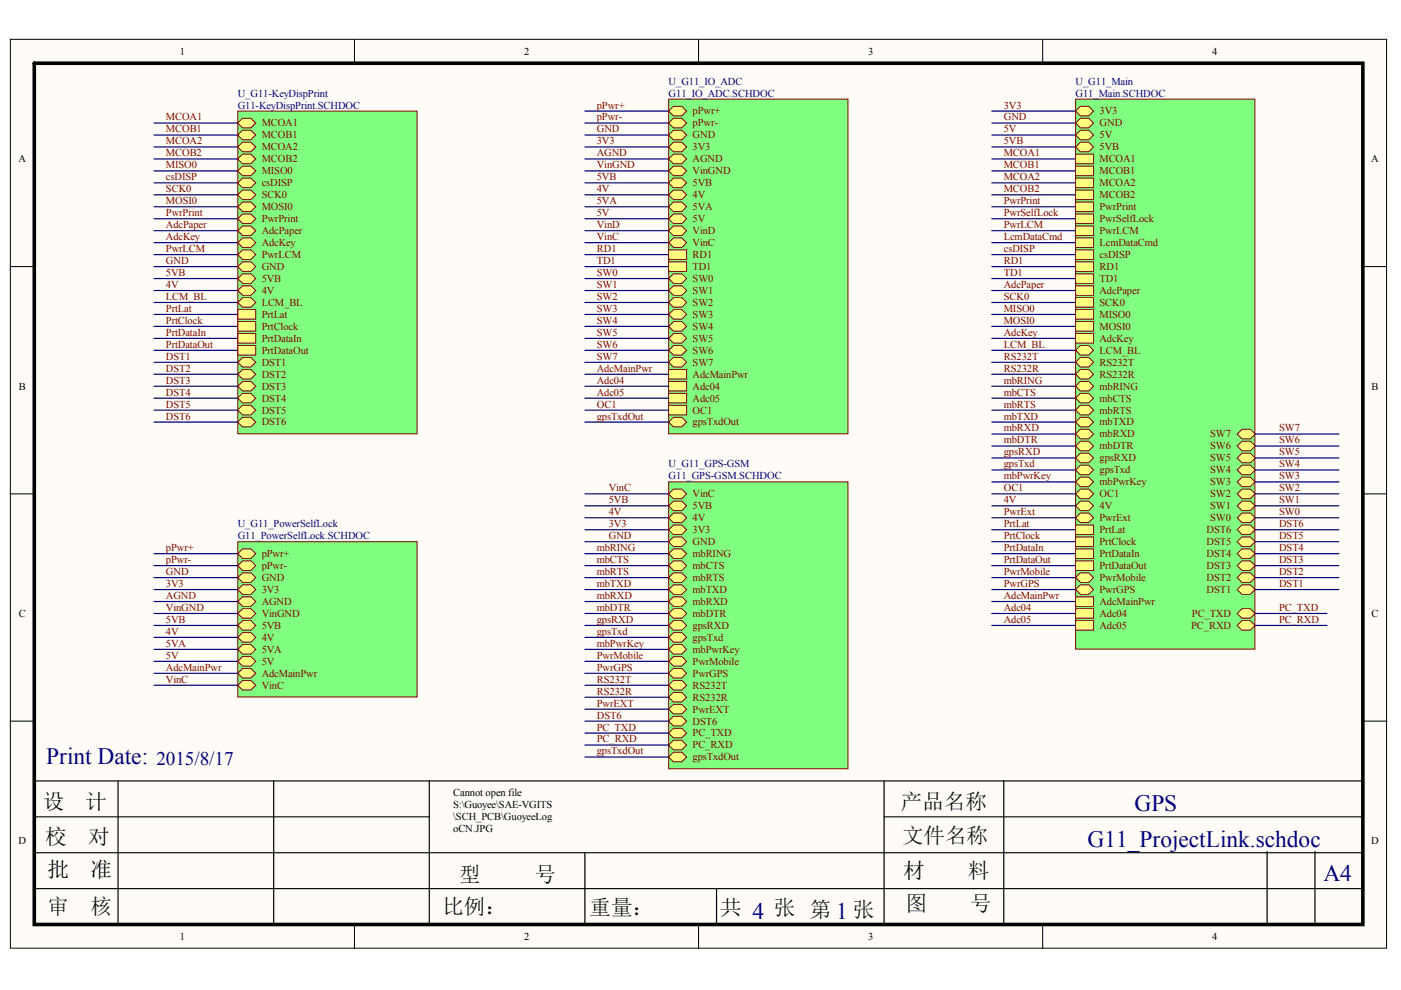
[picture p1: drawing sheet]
<svg xmlns="http://www.w3.org/2000/svg" width="297mm" height="210mm" viewBox="0 0 297 210" stroke-linecap="round" stroke-linejoin="round" font-family="sans-serif">
<g fill="#fffcf8" stroke="#000" stroke-width=".21">
<path d="M2.2 8.3h291.8v192.7h-291.8z"/>
<path d="M7.3 13.4h281.6v182.6h-281.6z"/>
</g>
<path d="M75.2 8.3v5.1M148.1 8.3v5.1M221.1 8.3v5.1M2.2 56.5h5.1M289 56.5h5M2.2 104.7h5.1M289 104.7h5M2.2 152.9h5.1M289 152.9h5M75.2 196v5.1M148.1 196v5.1M221.1 196v5.1" fill="none" stroke="#000" stroke-width=".21"/>
<path d="M7.3 165.6h281.7M7.5 173.2h83.5M25 165.6v30.2M7.3 188.4h281.7M7.3 180.8h281.7" fill="none" stroke="#080d02" stroke-width=".25"/>
<path d="M7.3 13.4h281.7v182.6h-281.7z" fill="none" stroke="#000" stroke-width=".76"/>
<path d="M58 165.6v30.4M91 165.6v30.4M187.4 173.2h101.6M187.4 165.6v30.4M212.8 165.6v30.4M124 180.8v15.2M151.9 188.4v7.6M268.7 180.5v15.3M278.8 180.5v15.3" fill="none" stroke="#000" stroke-width=".25"/>
<path d="M50.4 114.9h38v32.9h-38z" fill="#80ff80" stroke="#800000" stroke-width=".21"/>
<g fill="#ffff80" stroke="#800000" stroke-width=".21">
<path d="M50.4 117.4l1-1h1.8l1 1-1 1h-1.8z" fill-rule="evenodd"/>
<path d="M50.4 119.9l1-1h1.8l1 1-1 1h-1.8z" fill-rule="evenodd"/>
<path d="M50.4 122.5l1-1.1h1.8l1 1.1-1 1h-1.8z" fill-rule="evenodd"/>
<path d="M50.4 125l1-1h1.8l1 1-1 1h-1.8z" fill-rule="evenodd"/>
<path d="M50.4 127.5l1-1h1.8l1 1-1 1.1h-1.8z" fill-rule="evenodd"/>
<path d="M50.4 130.1l1-1h1.8l1 1-1 1h-1.8z" fill-rule="evenodd"/>
<path d="M50.4 132.6l1-1h1.8l1 1-1 1h-1.8z" fill-rule="evenodd"/>
<path d="M50.4 135.1l1-1h1.8l1 1-1 1.1h-1.8z" fill-rule="evenodd"/>
<path d="M50.4 137.7l1-1h1.8l1 1-1 1h-1.8z" fill-rule="evenodd"/>
<path d="M50.4 140.2l1-1h1.8l1 1-1 1h-1.8z" fill-rule="evenodd"/>
<path d="M50.4 142.8l1-1.1h1.8l1 1.1-1 1h-1.8z" fill-rule="evenodd"/>
<path d="M50.4 145.3l1-1h1.8l1 1-1 1h-1.8z" fill-rule="evenodd"/>
</g>
<g fill="none" stroke="#000080" stroke-width=".25">
<path d="M32.6 26.1h17.8M32.6 28.6h17.8M32.6 31.2h17.8M32.6 33.7h17.8M32.6 36.2h17.8M32.6 38.8h17.8M124 26.1h17.8M124 28.6h17.8M124 31.2h17.8M124 33.7h17.8M124 36.2h17.8M124 38.8h17.8"/>
<path d="M124 23.6h17.8M210.3 26.1h17.7M210.3 28.6h17.7M210.3 31.2h17.7M210.3 33.7h17.7M210.3 36.2h17.7M210.3 38.8h17.7M210.3 23.6h17.7M32.6 41.3h17.8M32.6 43.8h17.8M32.6 46.4h17.8M32.6 48.9h17.8"/>
<path d="M32.6 51.5h17.8M32.6 54h17.8M32.6 56.5h17.8M32.6 59.1h17.8M124 41.3h17.8M124 43.8h17.8M124 46.4h17.8M124 48.9h17.8M124 51.5h17.8M124 54h17.8M124 56.5h17.8M210.3 41.3h17.7"/>
<path d="M210.3 43.8h17.7M210.3 46.4h17.7M210.3 48.9h17.7M210.3 51.5h17.7M210.3 54h17.7M210.3 56.5h17.7M210.3 59.1h17.7M32.6 61.6h17.8M32.6 64.1h17.8M32.6 66.7h17.8M32.6 69.2h17.8M32.6 71.7h17.8"/>
<path d="M32.6 74.3h17.8M210.3 61.6h17.7M210.3 64.1h17.7M210.3 66.7h17.7M210.3 69.2h17.7M210.3 71.7h17.7M210.3 74.3h17.7M210.3 76.8h17.7M210.3 79.3h17.7M210.3 81.9h17.7M210.3 84.4h17.7M210.3 87h17.7"/>
<path d="M210.3 89.5h17.7M210.3 92h17.7M210.3 94.6h17.7M210.3 97.1h17.7M210.3 99.6h17.7M32.6 117.4h17.8M32.6 119.9h17.8M124 117.4h17.8M124 119.9h17.8M124 104.7h17.8M124 107.2h17.8M124 109.8h17.8"/>
<path d="M124 112.3h17.8M124 114.9h17.8M210.3 117.4h17.7M210.3 119.9h17.7M210.3 112.3h17.7M210.3 114.9h17.7M210.3 102.2h17.7M32.6 122.5h17.8M32.6 125h17.8M32.6 127.5h17.8M32.6 130.1h17.8M32.6 132.6h17.8"/>
<path d="M32.6 135.1h17.8M32.6 137.7h17.8M124 122.5h17.8M124 125h17.8M124 127.5h17.8M124 130.1h17.8M124 132.6h17.8M124 135.1h17.8M124 137.7h17.8M210.3 122.5h17.7M210.3 125h17.7M210.3 127.5h17.7"/>
<path d="M210.3 130.1h17.7M32.6 140.2h17.8M32.6 142.8h17.8M32.6 145.3h17.8"/>
</g>
<path d="M228 21h38.1v116.6h-38.1z" fill="#80ff80" stroke="#800000" stroke-width=".21"/>
<g fill="#ffff80" stroke="#800000" stroke-width=".21">
<path d="M228 23.6l1.1-1.1h1.7l1.1 1.1-1.1 1h-1.7z" fill-rule="evenodd"/>
<path d="M228 26.1l1.1-1h1.7l1.1 1-1.1 1h-1.7z" fill-rule="evenodd"/>
<path d="M228 28.6l1.1-1h1.7l1.1 1-1.1 1h-1.7z" fill-rule="evenodd"/>
<path d="M228 31.2l1.1-1.1h1.7l1.1 1.1-1.1 1h-1.7z" fill-rule="evenodd"/>
<path d="M228 32.7h3.9v2h-3.9z" fill-rule="evenodd"/>
<path d="M228 35.2h3.9v2h-3.9z" fill-rule="evenodd"/>
<path d="M228 37.8h3.9v2h-3.9z" fill-rule="evenodd"/>
<path d="M228 40.3h3.9v2h-3.9z" fill-rule="evenodd"/>
<path d="M228 42.8h3.9v2.1h-3.9z" fill-rule="evenodd"/>
<path d="M228 45.4h3.9v2h-3.9z" fill-rule="evenodd"/>
<path d="M228 47.9h3.9v2h-3.9z" fill-rule="evenodd"/>
<path d="M228 50.4h3.9v2.1h-3.9z" fill-rule="evenodd"/>
<path d="M228 53h3.9v2h-3.9z" fill-rule="evenodd"/>
<path d="M228 55.5h3.9v2h-3.9z" fill-rule="evenodd"/>
<path d="M228 58h3.9v2.1h-3.9z" fill-rule="evenodd"/>
<path d="M228 60.6h3.9v2h-3.9z" fill-rule="evenodd"/>
<path d="M228 63.1h3.9v2h-3.9z" fill-rule="evenodd"/>
<path d="M228 65.7h3.9v2h-3.9z" fill-rule="evenodd"/>
<path d="M228 68.2h3.9v2h-3.9z" fill-rule="evenodd"/>
<path d="M228 70.7h3.9v2.1h-3.9z" fill-rule="evenodd"/>
<path d="M228 74.3l1.1-1h1.7l1.1 1-1.1 1h-1.7z" fill-rule="evenodd"/>
<path d="M228 76.8l1.1-1h1.7l1.1 1-1.1 1h-1.7z" fill-rule="evenodd"/>
<path d="M228 79.3l1.1-1h1.7l1.1 1-1.1 1.1h-1.7z" fill-rule="evenodd"/>
<path d="M228 81.9l1.1-1h1.7l1.1 1-1.1 1h-1.7z" fill-rule="evenodd"/>
<path d="M228 84.4l1.1-1h1.7l1.1 1-1.1 1h-1.7z" fill-rule="evenodd"/>
<path d="M228 87l1.1-1.1h1.7l1.1 1.1-1.1 1h-1.7z" fill-rule="evenodd"/>
<path d="M228 89.5l1.1-1h1.7l1.1 1-1.1 1h-1.7z" fill-rule="evenodd"/>
<path d="M228 92l1.1-1h1.7l1.1 1-1.1 1h-1.7z" fill-rule="evenodd"/>
<path d="M228 94.6l1.1-1h1.7l1.1 1-1.1 1h-1.7z" fill-rule="evenodd"/>
<path d="M228 97.1l1.1-1h1.7l1.1 1-1.1 1h-1.7z" fill-rule="evenodd"/>
<path d="M228 99.6l1.1-1h1.7l1.1 1-1.1 1.1h-1.7z" fill-rule="evenodd"/>
<path d="M228 102.2l1.1-1h1.7l1.1 1-1.1 1h-1.7z" fill-rule="evenodd"/>
<path d="M228 104.7l1.1-1h1.7l1.1 1-1.1 1h-1.7z" fill-rule="evenodd"/>
<path d="M228 107.2l1.1-1h1.7l1.1 1-1.1 1.1h-1.7z" fill-rule="evenodd"/>
<path d="M228 109.8l1.1-1h1.7l1.1 1-1.1 1h-1.7z" fill-rule="evenodd"/>
<path d="M228 111.3h3.9v2h-3.9z" fill-rule="evenodd"/>
<path d="M228 113.8h3.9v2.1h-3.9z" fill-rule="evenodd"/>
<path d="M228 116.4h3.9v2h-3.9z" fill-rule="evenodd"/>
<path d="M228 118.9h3.9v2h-3.9z" fill-rule="evenodd"/>
<path d="M228 122.5l1.1-1.1h1.7l1.1 1.1-1.1 1h-1.7z" fill-rule="evenodd"/>
<path d="M228 125l1.1-1h1.7l1.1 1-1.1 1h-1.7z" fill-rule="evenodd"/>
<path d="M262.3 125l1-1h1.8l1 1-1 1h-1.8z" fill-rule="evenodd"/>
<path d="M262.3 122.5l1-1.1h1.8l1 1.1-1 1h-1.8z" fill-rule="evenodd"/>
<path d="M262.3 119.9l1-1h1.8l1 1-1 1h-1.8z" fill-rule="evenodd"/>
<path d="M262.3 117.4l1-1h1.8l1 1-1 1h-1.8z" fill-rule="evenodd"/>
<path d="M262.3 114.9l1-1.1h1.8l1 1.1-1 1h-1.8z" fill-rule="evenodd"/>
<path d="M262.3 112.3l1-1h1.8l1 1-1 1h-1.8z" fill-rule="evenodd"/>
<path d="M262.3 109.8l1-1h1.8l1 1-1 1h-1.8z" fill-rule="evenodd"/>
<path d="M262.3 107.2l1-1h1.8l1 1-1 1.1h-1.8z" fill-rule="evenodd"/>
<path d="M262.3 104.7l1-1h1.8l1 1-1 1h-1.8z" fill-rule="evenodd"/>
<path d="M262.3 102.2l1-1h1.8l1 1-1 1h-1.8z" fill-rule="evenodd"/>
<path d="M262.3 99.6l1-1h1.8l1 1-1 1.1h-1.8z" fill-rule="evenodd"/>
<path d="M262.3 97.1l1-1h1.8l1 1-1 1h-1.8z" fill-rule="evenodd"/>
<path d="M262.3 94.6l1-1h1.8l1 1-1 1h-1.8z" fill-rule="evenodd"/>
<path d="M262.3 92l1-1h1.8l1 1-1 1h-1.8z" fill-rule="evenodd"/>
<path d="M228 126.5h3.9v2.1h-3.9z" fill-rule="evenodd"/>
<path d="M228 129.1h3.9v2h-3.9z" fill-rule="evenodd"/>
<path d="M228 131.6h3.9v2h-3.9z" fill-rule="evenodd"/>
<path d="M262.3 130.1l1-1h1.8l1 1-1 1h-1.8z" fill-rule="evenodd"/>
<path d="M262.3 132.6l1-1h1.8l1 1-1 1h-1.8z" fill-rule="evenodd"/>
</g>
<g fill="none" stroke="#000080" stroke-width=".25">
<path d="M266.1 99.6h17.8M266.1 97.1h17.8M266.1 92h17.8M266.1 94.6h17.8M266.1 119.9h17.8M266.1 114.9h17.8M266.1 112.3h17.8M266.1 117.4h17.8M266.1 107.2h17.8M266.1 104.7h17.8M266.1 109.8h17.8M266.1 102.2h17.8"/>
<path d="M210.3 132.6h17.7M266.1 122.5h17.8M266.1 125h17.8"/>
</g>
<path d="M141.8 21h38v71h-38z" fill="#80ff80" stroke="#800000" stroke-width=".21"/>
<g fill="#ffff80" stroke="#800000" stroke-width=".21">
<path d="M141.8 23.6l1-1.1h1.8l1 1.1-1 1h-1.8z" fill-rule="evenodd"/>
<path d="M141.8 26.1l1-1h1.8l1 1-1 1h-1.8z" fill-rule="evenodd"/>
<path d="M141.8 28.6l1-1h1.8l1 1-1 1h-1.8z" fill-rule="evenodd"/>
<path d="M141.8 31.2l1-1.1h1.8l1 1.1-1 1h-1.8z" fill-rule="evenodd"/>
<path d="M141.8 33.7l1-1h1.8l1 1-1 1h-1.8z" fill-rule="evenodd"/>
<path d="M141.8 36.2l1-1h1.8l1 1-1 1h-1.8z" fill-rule="evenodd"/>
<path d="M141.8 38.8l1-1h1.8l1 1-1 1h-1.8z" fill-rule="evenodd"/>
<path d="M141.8 41.3l1-1h1.8l1 1-1 1h-1.8z" fill-rule="evenodd"/>
<path d="M141.8 43.8l1-1h1.8l1 1-1 1.1h-1.8z" fill-rule="evenodd"/>
<path d="M141.8 46.4l1-1h1.8l1 1-1 1h-1.8z" fill-rule="evenodd"/>
<path d="M141.8 48.9l1-1h1.8l1 1-1 1h-1.8z" fill-rule="evenodd"/>
<path d="M141.8 51.5l1-1.1h1.8l1 1.1-1 1h-1.8z" fill-rule="evenodd"/>
<path d="M141.8 53h3.8v2h-3.8z" fill-rule="evenodd"/>
<path d="M141.8 55.5h3.8v2h-3.8z" fill-rule="evenodd"/>
<path d="M141.8 59.1l1-1.1h1.8l1 1.1-1 1h-1.8z" fill-rule="evenodd"/>
<path d="M141.8 61.6l1-1h1.8l1 1-1 1h-1.8z" fill-rule="evenodd"/>
<path d="M141.8 64.1l1-1h1.8l1 1-1 1h-1.8z" fill-rule="evenodd"/>
<path d="M141.8 66.7l1-1h1.8l1 1-1 1h-1.8z" fill-rule="evenodd"/>
<path d="M141.8 69.2l1-1h1.8l1 1-1 1h-1.8z" fill-rule="evenodd"/>
<path d="M141.8 71.7l1-1h1.8l1 1-1 1.1h-1.8z" fill-rule="evenodd"/>
<path d="M141.8 74.3l1-1h1.8l1 1-1 1h-1.8z" fill-rule="evenodd"/>
<path d="M141.8 76.8l1-1h1.8l1 1-1 1h-1.8z" fill-rule="evenodd"/>
<path d="M141.8 78.3h3.8v2.1h-3.8z" fill-rule="evenodd"/>
<path d="M141.8 80.9h3.8v2h-3.8z" fill-rule="evenodd"/>
<path d="M141.8 83.4h3.8v2h-3.8z" fill-rule="evenodd"/>
<path d="M141.8 85.9h3.8v2.1h-3.8z" fill-rule="evenodd"/>
<path d="M141.8 89.5l1-1h1.8l1 1-1 1h-1.8z" fill-rule="evenodd"/>
</g>
<path d="M124 59.1h17.8M124 74.3h17.8M124 71.7h17.8M124 76.8h17.8M124 66.7h17.8M124 64.1h17.8M124 69.2h17.8M124 61.6h17.8M124 79.3h17.8M124 81.9h17.8M124 84.4h17.8" fill="none" stroke="#000080" stroke-width=".25"/>
<path d="M50.4 23.6h38v68.4h-38z" fill="#80ff80" stroke="#800000" stroke-width=".21"/>
<g fill="#ffff80" stroke="#800000" stroke-width=".21">
<path d="M50.4 26.1l1-1h1.8l1 1-1 1h-1.8z" fill-rule="evenodd"/>
<path d="M50.4 28.6l1-1h1.8l1 1-1 1h-1.8z" fill-rule="evenodd"/>
<path d="M50.4 31.2l1-1.1h1.8l1 1.1-1 1h-1.8z" fill-rule="evenodd"/>
<path d="M50.4 33.7l1-1h1.8l1 1-1 1h-1.8z" fill-rule="evenodd"/>
<path d="M50.4 36.2l1-1h1.8l1 1-1 1h-1.8z" fill-rule="evenodd"/>
<path d="M50.4 38.8l1-1h1.8l1 1-1 1h-1.8z" fill-rule="evenodd"/>
<path d="M50.4 41.3l1-1h1.8l1 1-1 1h-1.8z" fill-rule="evenodd"/>
<path d="M50.4 43.8l1-1h1.8l1 1-1 1.1h-1.8z" fill-rule="evenodd"/>
<path d="M50.4 46.4l1-1h1.8l1 1-1 1h-1.8z" fill-rule="evenodd"/>
<path d="M50.4 48.9l1-1h1.8l1 1-1 1h-1.8z" fill-rule="evenodd"/>
<path d="M50.4 51.5l1-1.1h1.8l1 1.1-1 1h-1.8z" fill-rule="evenodd"/>
<path d="M50.4 54l1-1h1.8l1 1-1 1h-1.8z" fill-rule="evenodd"/>
<path d="M50.4 56.5l1-1h1.8l1 1-1 1h-1.8z" fill-rule="evenodd"/>
<path d="M50.4 59.1l1-1.1h1.8l1 1.1-1 1h-1.8z" fill-rule="evenodd"/>
<path d="M50.4 61.6l1-1h1.8l1 1-1 1h-1.8z" fill-rule="evenodd"/>
<path d="M50.4 64.1l1-1h1.8l1 1-1 1h-1.8z" fill-rule="evenodd"/>
<path d="M50.4 65.7h3.8v2h-3.8z" fill-rule="evenodd"/>
<path d="M50.4 68.2h3.8v2h-3.8z" fill-rule="evenodd"/>
<path d="M50.4 70.7h3.8v2.1h-3.8z" fill-rule="evenodd"/>
<path d="M50.4 73.3h3.8v2h-3.8z" fill-rule="evenodd"/>
<path d="M50.4 76.8l1-1h1.8l1 1-1 1h-1.8z" fill-rule="evenodd"/>
<path d="M50.4 79.3l1-1h1.8l1 1-1 1.1h-1.8z" fill-rule="evenodd"/>
<path d="M50.4 81.9l1-1h1.8l1 1-1 1h-1.8z" fill-rule="evenodd"/>
<path d="M50.4 84.4l1-1h1.8l1 1-1 1h-1.8z" fill-rule="evenodd"/>
<path d="M50.4 87l1-1.1h1.8l1 1.1-1 1h-1.8z" fill-rule="evenodd"/>
<path d="M50.4 89.5l1-1h1.8l1 1-1 1h-1.8z" fill-rule="evenodd"/>
</g>
<path d="M32.6 79.3h17.8M32.6 76.8h17.8M32.6 81.9h17.8M32.6 87h17.8M32.6 84.4h17.8M32.6 89.5h17.8M210.3 107.2h17.7M124 140.2h17.8M124 142.8h17.8M124 145.3h17.8" fill="none" stroke="#000080" stroke-width=".25"/>
<path d="M141.8 102.2h38v60.8h-38z" fill="#80ff80" stroke="#800000" stroke-width=".21"/>
<g fill="#ffff80" stroke="#800000" stroke-width=".21">
<path d="M141.8 104.7l1-1h1.8l1 1-1 1h-1.8z" fill-rule="evenodd"/>
<path d="M141.8 114.9l1-1.1h1.8l1 1.1-1 1h-1.8z" fill-rule="evenodd"/>
<path d="M141.8 107.2l1-1h1.8l1 1-1 1.1h-1.8z" fill-rule="evenodd"/>
<path d="M141.8 117.4l1-1h1.8l1 1-1 1h-1.8z" fill-rule="evenodd"/>
<path d="M141.8 119.9l1-1h1.8l1 1-1 1h-1.8z" fill-rule="evenodd"/>
<path d="M141.8 122.5l1-1.1h1.8l1 1.1-1 1h-1.8z" fill-rule="evenodd"/>
<path d="M141.8 125l1-1h1.8l1 1-1 1h-1.8z" fill-rule="evenodd"/>
<path d="M141.8 127.5l1-1h1.8l1 1-1 1.1h-1.8z" fill-rule="evenodd"/>
<path d="M141.8 130.1l1-1h1.8l1 1-1 1h-1.8z" fill-rule="evenodd"/>
<path d="M141.8 132.6l1-1h1.8l1 1-1 1h-1.8z" fill-rule="evenodd"/>
<path d="M141.8 135.1l1-1h1.8l1 1-1 1.1h-1.8z" fill-rule="evenodd"/>
<path d="M141.8 137.7l1-1h1.8l1 1-1 1h-1.8z" fill-rule="evenodd"/>
<path d="M141.8 140.2l1-1h1.8l1 1-1 1h-1.8z" fill-rule="evenodd"/>
<path d="M141.8 142.8l1-1.1h1.8l1 1.1-1 1h-1.8z" fill-rule="evenodd"/>
<path d="M141.8 145.3l1-1h1.8l1 1-1 1h-1.8z" fill-rule="evenodd"/>
<path d="M141.8 147.8l1-1h1.8l1 1-1 1h-1.8z" fill-rule="evenodd"/>
<path d="M141.8 112.3l1-1h1.8l1 1-1 1h-1.8z" fill-rule="evenodd"/>
<path d="M141.8 109.8l1-1h1.8l1 1-1 1h-1.8z" fill-rule="evenodd"/>
<path d="M141.8 150.4l1-1.1h1.8l1 1.1-1 1h-1.8z" fill-rule="evenodd"/>
<path d="M141.8 152.9l1-1h1.8l1 1-1 1h-1.8z" fill-rule="evenodd"/>
<path d="M141.8 155.4l1-1h1.8l1 1-1 1h-1.8z" fill-rule="evenodd"/>
<path d="M141.8 158l1-1h1.8l1 1-1 1h-1.8z" fill-rule="evenodd"/>
<path d="M141.8 160.5l1-1h1.8l1 1-1 1h-1.8z" fill-rule="evenodd"/>
</g>
<path d="M124 87h17.8M124 89.5h17.8M210.3 109.8h17.7M210.3 104.7h17.7M266.1 130.1h15.2M266.1 132.6h15.2M124 147.8h17.8M124 150.4h17.8M124 152.9h17.8M124 155.4h17.8M124 158h17.8M124 160.5h17.8" fill="none" stroke="#000080" stroke-width=".25"/>
<g font-size="5" fill="#000080">
<text x="9.8" y="161.9">Print Date:</text>
<text x="240.6" y="172">GPS</text>
<text x="230.6" y="179.6">G11_ProjectLink.schdoc</text>
<text x="280.6" y="186.7">A4</text>
</g>
<g font-size="4.6" fill="#080d02">
<text x="9" y="171.5">设</text>
<text x="18.2" y="171.5">计</text>
<text x="191" y="171.5">产品名称</text>
<text x="9.6" y="178.9">校</text>
<text x="18.7" y="178.9">对</text>
<text x="191.3" y="178.6">文件名称</text>
<text x="97.4" y="187">型</text>
<text x="113.3" y="187">号</text>
<text x="191.5" y="186.2">材</text>
<text x="205.2" y="186.2">料</text>
<text x="10.1" y="193.8">审</text>
<text x="19.2" y="193.8">核</text>
<text x="93.8" y="193.8">比例：</text>
<text x="125" y="194.1">重量：</text>
<text x="152.7" y="194.1">共 4 张 第 1 张</text>
<text x="192" y="193.1">图</text>
<text x="205.7" y="193.1">号</text>
</g>
<g font-size="4.6">
<text x="10.1" y="186">批</text>
<text x="19.2" y="186">准</text>
</g>
<text font-size="4.1" fill="#000080" x="33.2" y="162.1">2015/8/17</text>
<g font-size="2.2">
<text x="38.2" y="11.6">1</text>
<text x="111.1" y="11.6">2</text>
<text x="184.1" y="11.6">3</text>
<text x="257" y="11.6">4</text>
<text x="3.9" y="34.4">A</text>
<text x="290.7" y="34.4">A</text>
<text x="4" y="82.6">B</text>
<text x="290.8" y="82.6">B</text>
<text x="4" y="130.8">C</text>
<text x="290.8" y="130.8">C</text>
<text x="96.1" y="168.8">Cannot open file</text>
<text x="96.1" y="171.4">S:\Guoyee\SAE-VGITS</text>
<text x="96.1" y="173.9">\SCH_PCB\GuoyeeLog</text>
<text x="3.9" y="179">D</text>
<text x="96.1" y="176.4">oCN.JPG</text>
<text x="290.7" y="179">D</text>
<text x="38.2" y="199.3">1</text>
<text x="111.1" y="199.3">2</text>
<text x="184.1" y="199.3">3</text>
<text x="257" y="199.3">4</text>
</g>
<g font-size="2.2" fill="#000080">
<text x="141.8" y="17.9">U_G11_IO_ADC</text>
<text x="228" y="17.9">U_G11_Main</text>
<text x="50.4" y="20.5">U_G11-KeyDispPrint</text>
<text x="50.4" y="23">G11-KeyDispPrint.SCHDOC</text>
<text x="141.8" y="20.5">G11_IO_ADC.SCHDOC</text>
<text x="228" y="20.5">G11_Main.SCHDOC</text>
<text x="141.8" y="99.1">U_G11_GPS-GSM</text>
<text x="141.8" y="101.6">G11_GPS-GSM.SCHDOC</text>
<text x="50.4" y="111.8">U_G11_PowerSelfLock</text>
<text x="50.4" y="114.3">G11_PowerSelfLock.SCHDOC</text>
</g>
<g font-size="2.2" fill="#800000">
<text x="126.5" y="23">pPwr+</text>
<text x="212.8" y="23">3V3</text>
<text x="35.2" y="25.5">MCOA1</text>
<text x="35.2" y="28.1">MCOB1</text>
<text x="55.5" y="26.8">MCOA1</text>
<text x="55.5" y="29.3">MCOB1</text>
<text x="126.5" y="25.5">pPwr-</text>
<text x="126.5" y="28.1">GND</text>
<text x="146.8" y="24.3">pPwr+</text>
<text x="146.8" y="26.8">pPwr-</text>
<text x="146.8" y="29.3">GND</text>
<text x="212.8" y="25.5">GND</text>
<text x="212.8" y="28.1">5V</text>
<text x="233.1" y="24.3">3V3</text>
<text x="233.1" y="26.8">GND</text>
<text x="233.1" y="29.3">5V</text>
<text x="35.2" y="30.6">MCOA2</text>
<text x="35.2" y="33.2">MCOB2</text>
<text x="35.2" y="35.7">MISO0</text>
<text x="55.5" y="31.9">MCOA2</text>
<text x="55.5" y="34.4">MCOB2</text>
<text x="126.5" y="30.6">3V3</text>
<text x="126.5" y="33.2">AGND</text>
<text x="126.5" y="35.7">VinGND</text>
<text x="146.8" y="31.9">3V3</text>
<text x="146.8" y="34.4">AGND</text>
<text x="212.8" y="33.2">MCOA1</text>
<text x="212.8" y="35.7">MCOB1</text>
<text x="212.8" y="30.6">5VB</text>
<text x="233.1" y="31.9">5VB</text>
<text x="233.1" y="34.4">MCOA1</text>
<text x="35.2" y="38.2">csDISP</text>
<text x="35.2" y="40.8">SCK0</text>
<text x="55.5" y="37">MISO0</text>
<text x="55.5" y="39.5">csDISP</text>
<text x="126.5" y="38.2">5VB</text>
<text x="126.5" y="40.8">4V</text>
<text x="146.8" y="37">VinGND</text>
<text x="146.8" y="39.5">5VB</text>
<text x="212.8" y="38.2">MCOA2</text>
<text x="212.8" y="40.8">MCOB2</text>
<text x="233.1" y="37">MCOB1</text>
<text x="233.1" y="39.5">MCOA2</text>
<text x="35.2" y="43.3">MOSI0</text>
<text x="35.2" y="45.8">PwrPrint</text>
<text x="55.5" y="42">SCK0</text>
<text x="55.5" y="44.6">MOSI0</text>
<text x="55.5" y="47.1">PwrPrint</text>
<text x="126.5" y="43.3">5VA</text>
<text x="126.5" y="45.8">5V</text>
<text x="146.8" y="42">4V</text>
<text x="146.8" y="44.6">5VA</text>
<text x="146.8" y="47.1">5V</text>
<text x="212.8" y="43.3">PwrPrint</text>
<text x="212.8" y="45.8">PwrSelfLock</text>
<text x="233.1" y="42">MCOB2</text>
<text x="233.1" y="44.6">PwrPrint</text>
<text x="233.1" y="47.1">PwrSelfLock</text>
<text x="35.2" y="48.4">AdcPaper</text>
<text x="35.2" y="50.9">AdcKey</text>
<text x="35.2" y="53.4">PwrLCM</text>
<text x="55.5" y="49.6">AdcPaper</text>
<text x="55.5" y="52.2">AdcKey</text>
<text x="126.5" y="48.4">VinD</text>
<text x="126.5" y="50.9">VinC</text>
<text x="126.5" y="53.4">RD1</text>
<text x="146.8" y="49.6">VinD</text>
<text x="146.8" y="52.2">VinC</text>
<text x="212.8" y="48.4">PwrLCM</text>
<text x="212.8" y="50.9">LcmDataCmd</text>
<text x="212.8" y="53.4">csDISP</text>
<text x="233.1" y="49.6">PwrLCM</text>
<text x="233.1" y="52.2">LcmDataCmd</text>
<text x="35.2" y="56">GND</text>
<text x="35.2" y="58.5">5VB</text>
<text x="55.5" y="54.7">PwrLCM</text>
<text x="55.5" y="57.2">GND</text>
<text x="55.5" y="59.8">5VB</text>
<text x="126.5" y="56">TD1</text>
<text x="126.5" y="58.5">SW0</text>
<text x="146.8" y="54.7">RD1</text>
<text x="146.8" y="57.2">TD1</text>
<text x="146.8" y="59.8">SW0</text>
<text x="212.8" y="56">RD1</text>
<text x="212.8" y="58.5">TD1</text>
<text x="233.1" y="54.7">csDISP</text>
<text x="233.1" y="57.2">RD1</text>
<text x="233.1" y="59.8">TD1</text>
<text x="35.2" y="61">4V</text>
<text x="35.2" y="63.6">LCM_BL</text>
<text x="55.5" y="62.3">4V</text>
<text x="55.5" y="64.9">LCM_BL</text>
<text x="126.5" y="61">SW1</text>
<text x="126.5" y="63.6">SW2</text>
<text x="146.8" y="62.3">SW1</text>
<text x="146.8" y="64.9">SW2</text>
<text x="212.8" y="61">AdcPaper</text>
<text x="212.8" y="63.6">SCK0</text>
<text x="233.1" y="62.3">AdcPaper</text>
<text x="233.1" y="64.9">SCK0</text>
<text x="35.2" y="71.2">PrtDataIn</text>
<text x="35.2" y="68.7">PrtClock</text>
<text x="35.2" y="66.1">PrtLat</text>
<text x="55.5" y="67.4">PrtLat</text>
<text x="55.5" y="69.9">PrtClock</text>
<text x="126.5" y="66.1">SW3</text>
<text x="126.5" y="68.7">SW4</text>
<text x="126.5" y="71.2">SW5</text>
<text x="146.8" y="67.4">SW3</text>
<text x="146.8" y="69.9">SW4</text>
<text x="212.8" y="66.1">MISO0</text>
<text x="212.8" y="68.7">MOSI0</text>
<text x="212.8" y="71.2">AdcKey</text>
<text x="233.1" y="67.4">MISO0</text>
<text x="233.1" y="69.9">MOSI0</text>
<text x="35.2" y="73.7">PrtDataOut</text>
<text x="35.2" y="76.3">DST1</text>
<text x="55.5" y="72.5">PrtDataIn</text>
<text x="55.5" y="75">PrtDataOut</text>
<text x="55.5" y="77.5">DST1</text>
<text x="126.5" y="73.7">SW6</text>
<text x="126.5" y="76.3">SW7</text>
<text x="146.8" y="72.5">SW5</text>
<text x="146.8" y="75">SW6</text>
<text x="146.8" y="77.5">SW7</text>
<text x="212.8" y="73.7">LCM_BL</text>
<text x="212.8" y="76.3">RS232T</text>
<text x="233.1" y="72.5">AdcKey</text>
<text x="233.1" y="75">LCM_BL</text>
<text x="233.1" y="77.5">RS232T</text>
<text x="35.2" y="78.8">DST2</text>
<text x="35.2" y="81.3">DST3</text>
<text x="35.2" y="83.9">DST4</text>
<text x="55.5" y="80.1">DST2</text>
<text x="55.5" y="82.6">DST3</text>
<text x="126.5" y="78.8">AdcMainPwr</text>
<text x="126.5" y="81.3">Adc04</text>
<text x="126.5" y="83.9">Adc05</text>
<text x="146.8" y="80.1">AdcMainPwr</text>
<text x="146.8" y="82.6">Adc04</text>
<text x="212.8" y="81.3">mbRING</text>
<text x="212.8" y="83.9">mbCTS</text>
<text x="212.8" y="78.8">RS232R</text>
<text x="233.1" y="80.1">RS232R</text>
<text x="233.1" y="82.6">mbRING</text>
<text x="35.2" y="86.4">DST5</text>
<text x="35.2" y="88.9">DST6</text>
<text x="55.5" y="85.1">DST4</text>
<text x="55.5" y="87.7">DST5</text>
<text x="126.5" y="86.4">OC1</text>
<text x="126.5" y="88.9">gpsTxdOut</text>
<text x="146.8" y="85.1">Adc05</text>
<text x="146.8" y="87.7">OC1</text>
<text x="212.8" y="86.4">mbRTS</text>
<text x="212.8" y="88.9">mbTXD</text>
<text x="233.1" y="85.1">mbCTS</text>
<text x="233.1" y="87.7">mbRTS</text>
<text x="55.5" y="90.2">DST6</text>
<text x="146.8" y="90.2">gpsTxdOut</text>
<text x="212.8" y="94">mbDTR</text>
<text x="212.8" y="91.5">mbRXD</text>
<text x="233.1" y="90.2">mbTXD</text>
<text x="233.1" y="92.8">mbRXD</text>
<text x="233.1" y="95.3">mbDTR</text>
<text x="256.6" y="95.3">SW6</text>
<text x="256.6" y="92.8">SW7</text>
<text x="271.2" y="94">SW6</text>
<text x="271.2" y="91.5">SW7</text>
<text x="212.8" y="99.1">gpsTxd</text>
<text x="212.8" y="96.6">gpsRXD</text>
<text x="212.8" y="101.6">mbPwrKey</text>
<text x="233.1" y="97.8">gpsRXD</text>
<text x="233.1" y="100.4">gpsTxd</text>
<text x="256.6" y="100.4">SW4</text>
<text x="256.6" y="97.8">SW5</text>
<text x="271.2" y="101.6">SW3</text>
<text x="271.2" y="99.1">SW4</text>
<text x="271.2" y="96.6">SW5</text>
<text x="129.1" y="104.2">VinC</text>
<text x="129.1" y="106.7">5VB</text>
<text x="146.8" y="105.4">VinC</text>
<text x="146.8" y="108">5VB</text>
<text x="212.8" y="106.7">4V</text>
<text x="212.8" y="104.2">OC1</text>
<text x="233.1" y="102.9">mbPwrKey</text>
<text x="233.1" y="105.4">OC1</text>
<text x="233.1" y="108">4V</text>
<text x="256.6" y="108">SW1</text>
<text x="256.6" y="105.4">SW2</text>
<text x="256.6" y="102.9">SW3</text>
<text x="271.2" y="106.7">SW1</text>
<text x="271.2" y="104.2">SW2</text>
<text x="129.1" y="109.2">4V</text>
<text x="129.1" y="111.8">3V3</text>
<text x="146.8" y="113">3V3</text>
<text x="146.8" y="110.5">4V</text>
<text x="212.8" y="111.8">PrtLat</text>
<text x="212.8" y="109.2">PwrExt</text>
<text x="233.1" y="110.5">PwrExt</text>
<text x="233.1" y="113">PrtLat</text>
<text x="255.8" y="113">DST6</text>
<text x="256.6" y="110.5">SW0</text>
<text x="271.2" y="109.2">SW0</text>
<text x="271.2" y="111.8">DST6</text>
<text x="35.2" y="116.8">pPwr+</text>
<text x="35.2" y="119.4">pPwr-</text>
<text x="55.5" y="118.1">pPwr+</text>
<text x="126.5" y="116.8">mbRING</text>
<text x="126.5" y="119.4">mbCTS</text>
<text x="129.1" y="114.3">GND</text>
<text x="146.8" y="115.6">GND</text>
<text x="146.8" y="118.1">mbRING</text>
<text x="212.8" y="116.8">PrtDataIn</text>
<text x="212.8" y="114.3">PrtClock</text>
<text x="212.8" y="119.4">PrtDataOut</text>
<text x="233.1" y="115.6">PrtClock</text>
<text x="233.1" y="118.1">PrtDataIn</text>
<text x="255.8" y="118.1">DST4</text>
<text x="255.8" y="115.6">DST5</text>
<text x="271.2" y="119.4">DST3</text>
<text x="271.2" y="116.8">DST4</text>
<text x="271.2" y="114.3">DST5</text>
<text x="35.2" y="121.9">GND</text>
<text x="35.2" y="124.5">3V3</text>
<text x="55.5" y="120.6">pPwr-</text>
<text x="55.5" y="123.2">GND</text>
<text x="55.5" y="125.7">3V3</text>
<text x="126.5" y="121.9">mbRTS</text>
<text x="126.5" y="124.5">mbTXD</text>
<text x="146.8" y="120.6">mbCTS</text>
<text x="146.8" y="123.2">mbRTS</text>
<text x="146.8" y="125.7">mbTXD</text>
<text x="212.8" y="124.5">PwrGPS</text>
<text x="212.8" y="121.9">PwrMobile</text>
<text x="233.1" y="120.6">PrtDataOut</text>
<text x="233.1" y="123.2">PwrMobile</text>
<text x="233.1" y="125.7">PwrGPS</text>
<text x="255.8" y="125.7">DST1</text>
<text x="255.8" y="123.2">DST2</text>
<text x="255.8" y="120.6">DST3</text>
<text x="271.2" y="124.5">DST1</text>
<text x="271.2" y="121.9">DST2</text>
<text x="35.2" y="127">AGND</text>
<text x="35.2" y="129.5">VinGND</text>
<text x="55.5" y="128.3">AGND</text>
<text x="55.5" y="130.8">VinGND</text>
<text x="126.5" y="129.5">mbDTR</text>
<text x="126.5" y="127">mbRXD</text>
<text x="146.8" y="128.3">mbRXD</text>
<text x="146.8" y="130.8">mbDTR</text>
<text x="212.8" y="127">AdcMainPwr</text>
<text x="212.8" y="129.5">Adc04</text>
<text x="233.1" y="128.3">AdcMainPwr</text>
<text x="233.1" y="130.8">Adc04</text>
<text x="252.7" y="130.8">PC_TXD</text>
<text x="271.2" y="129.5">PC_TXD</text>
<text x="35.2" y="132.1">5VB</text>
<text x="35.2" y="134.6">4V</text>
<text x="35.2" y="137.1">5VA</text>
<text x="55.5" y="133.3">5VB</text>
<text x="55.5" y="135.9">4V</text>
<text x="126.5" y="137.1">mbPwrKey</text>
<text x="126.5" y="134.6">gpsTxd</text>
<text x="126.5" y="132.1">gpsRXD</text>
<text x="146.8" y="133.3">gpsRXD</text>
<text x="146.8" y="135.9">gpsTxd</text>
<text x="212.8" y="132.1">Adc05</text>
<text x="233.1" y="133.3">Adc05</text>
<text x="252.6" y="133.3">PC_RXD</text>
<text x="271.2" y="132.1">PC_RXD</text>
<text x="35.2" y="139.7">5V</text>
<text x="35.2" y="142.2">AdcMainPwr</text>
<text x="55.5" y="138.4">5VA</text>
<text x="55.5" y="140.9">5V</text>
<text x="55.5" y="143.5">AdcMainPwr</text>
<text x="126.5" y="142.2">PwrGPS</text>
<text x="126.5" y="139.7">PwrMobile</text>
<text x="146.8" y="138.4">mbPwrKey</text>
<text x="146.8" y="140.9">PwrMobile</text>
<text x="146.8" y="143.5">PwrGPS</text>
<text x="35.2" y="144.7">VinC</text>
<text x="55.5" y="146">VinC</text>
<text x="126.5" y="144.7">RS232T</text>
<text x="126.5" y="147.3">RS232R</text>
<text x="126.5" y="149.8">PwrEXT</text>
<text x="146.8" y="146">RS232T</text>
<text x="146.8" y="148.5">RS232R</text>
<text x="126.5" y="152.4">DST6</text>
<text x="126.5" y="154.9">PC_TXD</text>
<text x="146.8" y="151.1">PwrEXT</text>
<text x="146.8" y="153.6">DST6</text>
<text x="126.5" y="157.4">PC_RXD</text>
<text x="126.5" y="160">gpsTxdOut</text>
<text x="146.8" y="156.2">PC_TXD</text>
<text x="146.8" y="158.7">PC_RXD</text>
<text x="146.8" y="161.2">gpsTxdOut</text>
</g>
</svg>
